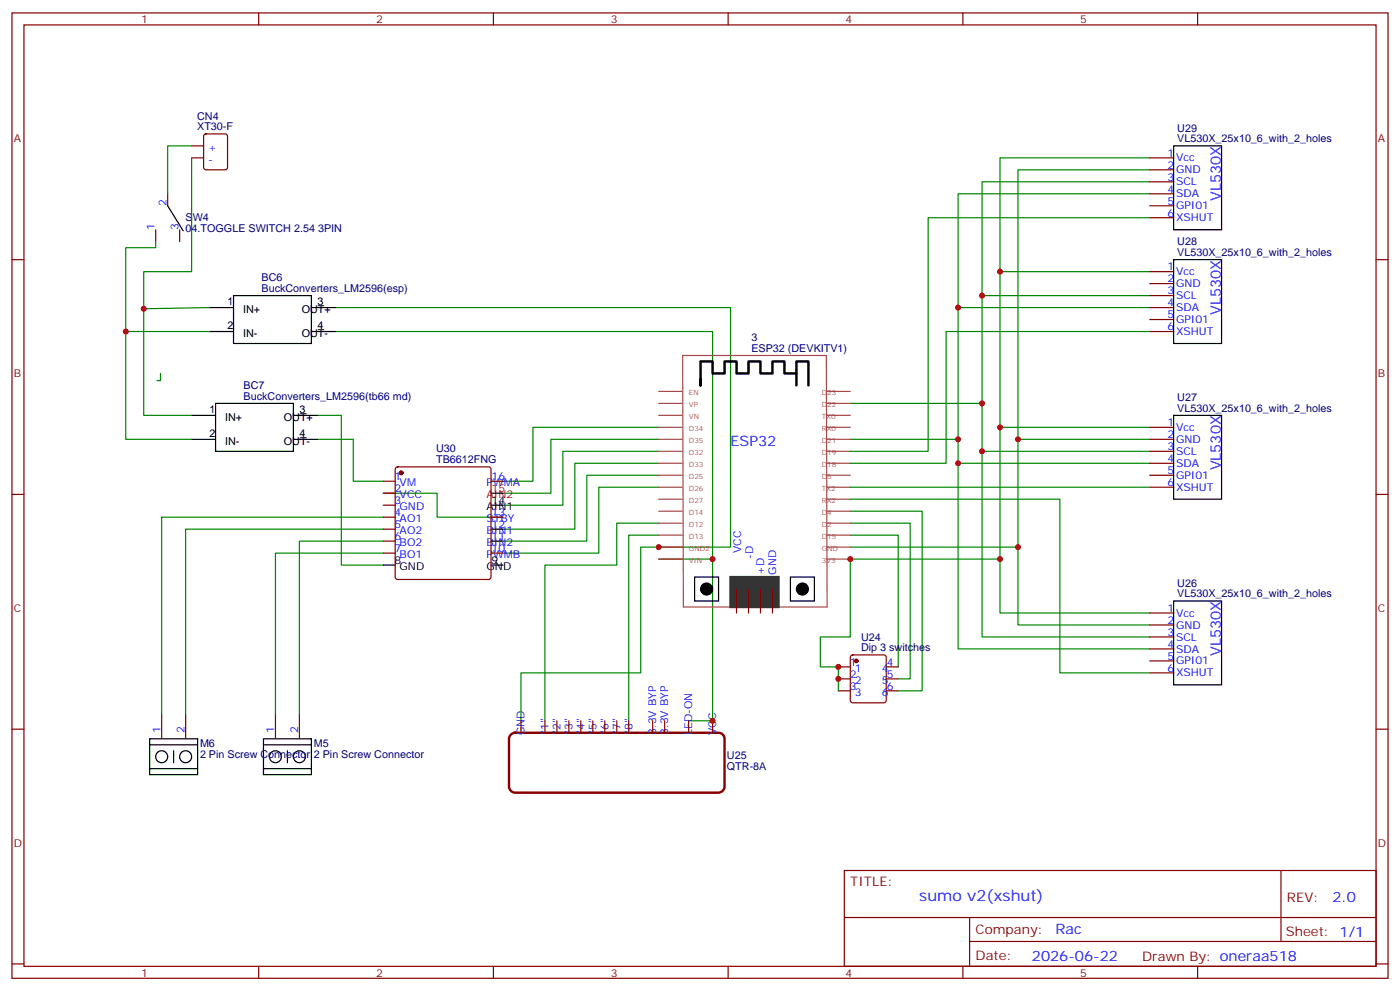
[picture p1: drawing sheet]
<svg xmlns="http://www.w3.org/2000/svg" width="412mm" height="292mm" viewBox="0 0 412 292" stroke-linecap="round" stroke-linejoin="round" font-family="sans-serif">
<g fill="none" stroke="#870000" stroke-width=".35">
<path d="M3.5 3.8h405.4v284.3h-405.4zM7.1 7.3h398.2v277.3h-398.2zM76.2 3.8v3.5M145.3 3.8v3.5M214.5 3.8v3.5M283.6 3.8v3.5M352.8 3.8v3.5M60.2 39.6l.5-.2h5.6l.7 .5v9.4l-.4 .7h-5.9l-.7-.4v-9.5zM49.4 57.1v3.5M56.4 43h3.6M56.4 46.5h3.6M338.7 46.5h7"/>
<path d="M338.7 50h7M338.7 53.6h7M338.7 57.1h7M3.5 76.5h3.6M45.9 67.7v3.5M52.9 67.7v3.5M338.7 60.6h7M338.7 64.1h7M405.3 76.5h3.6M338.7 80h7M338.7 83.5h7M338.7 87.1h7"/>
<path d="M338.7 90.6h7M338.7 94.1h7M338.7 97.6h7M116.7 137.7l.4-.2h26.8l.5 .2 .2 .5v31.8l-.2 .5-.5 .2h-26.8l-.5-.3-.2-.4v-31.8zM338.7 125.9h7M338.7 129.4h7M338.7 132.9h7M338.7 136.5h7M338.7 140h7M3.5 145.6h3.6M112.9 141.7h3.5M112.9 152.3h3.5"/>
<path d="M112.9 159.4h3.5M112.9 155.9h3.5M112.9 148.8h3.5M112.9 145.3h3.5M144.6 141.7h3.6M144.6 152.3h3.6M338.7 143.5h7M405.3 145.6h3.6M112.9 162.9h3.5M144.6 162.9h3.6M217 173.5v7.1M220.5 173.5v7.1"/>
<path d="M224 173.5v7.1M227.5 173.5v7.1M246.9 196.4h3.6M246.9 200h3.6M250.7 193.1l.5-.2h9.1l.5 .2 .3 .5v12.7l-.3 .5-.5 .2h-9.1l-.5-.2-.2-.5v-12.7zM261.1 196.4h3.5M261.1 200h3.5M338.7 180.6h7M338.7 184.1h7M338.7 187.6h7M338.7 191.1h7M338.7 194.7h7"/>
<path d="M338.7 198.2h7M3.5 214.8h3.6M47.6 210.5v7.1M54.7 210.5v7.1M81.1 210.5v7.1M88.2 210.5v7.1M153.5 212.3v3.5M160.5 212.3v3.5M164 212.3v3.5M167.6 212.3v3.5M171.1 212.3v3.5M174.6 212.3v3.5"/>
<path d="M178.2 212.3v3.5M181.7 212.3v3.5M185.2 212.3v3.5M192.3 212.3v3.5M195.8 212.3v3.5M202.8 212.3v3.5M209.9 212.3v3.5M246.9 203.5h3.6M261.1 203.5h3.5M405.3 214.8h3.6M248.7 256.4h156.6v28.2h-156.6zM377.3 256.4v20.9"/>
<path d="M248.7 270.2h156.5M285.6 277.3h119.6M285.6 270.2v14.2M3.5 283.9h3.6M76.2 284.6v3.5M145.3 284.6v3.5M214.5 284.6v3.5M283.6 284.6v3.5M352.8 284.6v3.5M405.3 283.9h3.6"/>
</g>
<g fill="none" stroke="#008700" stroke-width=".35">
<path d="M56.4 43h-7v14.1M56.4 46.5v33.5h-14.1v42.3h14.1M338.7 50h-38.8v134.1h38.8M338.7 46.5h-44.1v134.1h44.1M338.7 57.1h-56.5v134h56.5M338.7 53.6h-49.4v134h49.4M45.9 71.2v1.8h-8.9v56.4h19.4M338.7 64.1h-65.3v68.8h-22.9M37 97.6h24.7M61.7 90.6l-19.4 .3M98.8 90.6h116.4v70.5h-26.5v37.1h-35.2v14.1M98.8 97.6h111.1v67.1h-15.9"/>
<path d="M282.2 90.6h56.5M289.3 87.1h49.4M294.6 80h44.1M338.7 97.6h-60v38.9h-28.2M47.3 110v2.1h-1.1M250.5 118.8h38.8M93.5 122.3h7v44.1h12.4M93.5 129.4h10.6v12.3h8.8M194 140h-21.1v19.4h-24.7M194 136.5h-24.7v19.4h-21.1M194 132.9h-28.2v15.9h-17.6M194 129.4h-31.7v15.9h-14.1"/>
<path d="M194 125.9h-37v15.8h-8.8M250.5 129.4h31.7M282.2 136.5h56.5M289.3 132.9h49.4M294.6 125.9h44.1M299.9 129.4h38.8M112.9 155.9h-58.2v54.6M112.9 152.3h-65.3v58.2M112.9 159.4h-24.7v51.1M112.9 145.3h15.9v7h19.4M194 157.6h-8.8v54.7M194 154.1h-12.3v12.3h-21.2v45.9"/>
<path d="M194 143.5h-17.6v19.4h-28.2M250.5 150.6h21.1v52.9h-7M250.5 154.1h17.6v45.9h-3.5M250.5 157.6h14.1v38.8M250.5 147h61.7v51.2h26.5M250.5 143.5h88.2M112.9 162.9h-31.8v47.6M209.9 164.7v47.6h-7.1M250.5 161.1h49.4M294.6 164.7h-44.1v22.9h-8.8v8.8h5.2v7.1"/>
</g>
<g fill="#870000" stroke="#870000" stroke-width=".35">
<circle cx="252.2" cy="194.7" r=".53"/>
<circle cx="118.2" cy="139.3" r=".53"/>
</g>
<g fill="none" stroke="#000" stroke-width=".35">
<path d="M345.7 43h14.1v24.7h-14.1zM49.4 60.6l4.6 7.4M345.7 76.5h14.1v24.7h-14.1zM61.7 90.6h7.1M61.7 97.6h7.1M68.8 87.1h22.9v14.1h-22.9zM91.7 90.6h7.1M91.7 97.6h7.1M63.5 118.8h22.9v14.1h-22.9zM56.4 122.3h7.1M56.4 129.4h7.1M86.4 122.3h7.1"/>
<path d="M86.4 129.4h7.1M345.7 122.3h14.1v24.7h-14.1zM144.6 145.3h3.6M144.6 148.8h3.6M144.6 155.9h3.6M144.6 159.4h3.6M112.9 166.4h3.5M144.6 166.4h3.6M204.6 170h7.1v7h-7.1zM232.8 170h7.1v7h-7.1zM345.7 177h14.1v24.7h-14.1zM44.1 217.6h14.1v10.6h-14.1z"/>
<path d="M44.1 219.4h14.1M77.6 217.6h14.1v10.6h-14.1zM77.6 219.4h14.1M44.1 226.4h14.1M51.2 221.1v3.5M77.6 226.4h14.1M84.7 221.1v3.5"/>
<circle cx="47.6" cy="222.9" r="1.76"/>
<circle cx="54.7" cy="222.9" r="1.76"/>
<circle cx="81.1" cy="222.9" r="1.76"/>
<circle cx="88.2" cy="222.9" r="1.76"/>
</g>
<path d="M150.5 216.3l1.2-.5h60a1.76 1.76 0 0 1 1.7 1.8v14.1a1.89 1.89 0 0 1-1.7 1.8h-60a1.89 1.89 0 0 1-1.8-1.8v-14.1z" fill="none" stroke="#870000" stroke-width=".71"/>
<g fill="none" stroke="#a64a4a" stroke-width=".35">
<path d="M194 118.8h7M194 115.3h7M201.1 104.7h42.3l.2 74.1h-42.3zM243.5 118.8h7M243.5 115.3h7M194 140h7M194 136.5h7M194 132.9h7M194 129.4h7M194 125.9h7M194 122.3h7M243.5 140h7"/>
<path d="M243.5 136.5h7M243.5 132.9h7M243.5 129.4h7M243.5 125.9h7M243.5 122.3h7M194 157.6h7M194 154.1h7M194 150.6h7M194 147h7M194 143.5h7M243.5 157.6h7M243.5 154.1h7"/>
<path d="M243.5 150.6h7M243.5 147h7M243.5 143.5h7M194 164.7h7M194 161.1h7M243.5 164.7h7M243.5 161.1h7"/>
</g>
<path d="M215.2 170h14.1v8.8h-14.1z" fill="#333" stroke="#333" stroke-width=".71"/>
<g fill="#000" stroke="#000" stroke-width=".35">
<circle cx="208.1" cy="173.5" r="1.76"/>
<circle cx="236.4" cy="173.5" r="1.76"/>
</g>
<path d="M206.4 111.8v1.7v-7h3.5v3.5h3.5v-3.5h3.6v3.5h3.5v-3.5h3.5v3.5h3.5v-3.5h3.6v3.5h3.5v-3.5h3.5v7M234.6 110v3.5" fill="none" stroke="#000" stroke-width=".71"/>
<g fill="#c00">
<circle cx="246.9" cy="200" r=".88"/>
<circle cx="246.9" cy="196.4" r=".88"/>
<circle cx="250.5" cy="164.7" r=".88"/>
<circle cx="194" cy="161.1" r=".88"/>
<circle cx="209.9" cy="212.3" r=".88"/>
<circle cx="209.9" cy="164.7" r=".88"/>
<circle cx="294.6" cy="164.7" r=".88"/>
<circle cx="294.6" cy="125.9" r=".88"/>
<circle cx="294.6" cy="80" r=".88"/>
<circle cx="42.3" cy="90.9" r=".88"/>
<circle cx="37" cy="97.6" r=".88"/>
<circle cx="282.2" cy="129.4" r=".88"/>
<circle cx="289.3" cy="118.8" r=".88"/>
<circle cx="282.2" cy="90.6" r=".88"/>
<circle cx="282.2" cy="136.5" r=".88"/>
<circle cx="289.3" cy="87.1" r=".88"/>
<circle cx="289.3" cy="132.9" r=".88"/>
<circle cx="299.9" cy="161.1" r=".88"/>
<circle cx="299.9" cy="129.4" r=".88"/>
</g>
<text font-size="4.6" fill="#00f" x="270.8" y="265.4">sumo v2(xshut)</text>
<g font-size="4.2" fill="#00f">
<text x="359.7" y="59.2" transform="rotate(-90 359.7 59.2)">VL530X</text>
<text x="359.7" y="92.7" transform="rotate(-90 359.7 92.7)">VL530X</text>
<text x="215.2" y="131.3">ESP32</text>
<text x="359.7" y="138.6" transform="rotate(-90 359.7 138.6)">VL530X</text>
<text x="359.7" y="193.2" transform="rotate(-90 359.7 193.2)">VL530X</text>
<text x="392.5" y="265.7">2.0</text>
<text x="310.9" y="275.2">Rac</text>
<text x="304" y="283">2026-06-22</text>
</g>
<g font-size="3.9" fill="#800">
<text x="250.5" y="261">TITLE:</text>
<text x="379.1" y="265.7">REV:</text>
<text x="287.4" y="275.2">Company:</text>
<text x="378.7" y="275.8">Sheet: 1/1</text>
<text x="287.4" y="282.9">Date:</text>
<text x="336.4" y="282.9">Drawn By: oneraa518</text>
</g>
<g font-size="3.2" fill="#800">
<text x="41.6" y="6.8">1</text>
<text x="110.8" y="6.8">2</text>
<text x="179.9" y="6.8">3</text>
<text x="249.1" y="6.8">4</text>
<text x="318.2" y="6.8">5</text>
<text x="4.1" y="41.9">A</text>
<text x="405.9" y="41.9">A</text>
<text x="4.1" y="111.1">B</text>
<text x="405.9" y="111.1">B</text>
<text x="4.1" y="180.2">C</text>
<text x="405.9" y="180.2">C</text>
<text x="4.1" y="249.3">D</text>
<text x="405.9" y="249.3">D</text>
<text x="41.6" y="287.6">1</text>
<text x="110.8" y="287.6">2</text>
<text x="179.9" y="287.6">3</text>
<text x="249.1" y="287.6">4</text>
<text x="318.2" y="287.6">5</text>
</g>
<g font-size="3.2" fill="#000080">
<text x="58.1" y="35.2">CN4</text>
<text x="58.1" y="38.4">XT30-F</text>
<text x="346.8" y="41.9">VL530X_25x10_6_with_2_holes</text>
<text x="346.8" y="38.7">U29</text>
<text x="54.7" y="65.2">SW4</text>
<text x="54.7" y="68.4">04.TOGGLE SWITCH 2.54 3PIN</text>
<text x="346.8" y="75.4">VL530X_25x10_6_with_2_holes</text>
<text x="346.8" y="72.2">U28</text>
<text x="77.1" y="82.9">BC6</text>
<text x="77.1" y="86">BuckConverters_LM2596(esp)</text>
<text x="221.3" y="100.5">3</text>
<text x="221.3" y="103.6">ESP32 (DEVKITV1)</text>
<text x="71.8" y="117.8">BuckConverters_LM2596(tb66 md)</text>
<text x="71.8" y="114.6">BC7</text>
<text x="346.8" y="118.1">U27</text>
<text x="346.8" y="121.3">VL530X_25x10_6_with_2_holes</text>
<text x="128.5" y="136.5">TB6612FNG</text>
<text x="128.5" y="133.2">U30</text>
<text x="346.8" y="172.8">U26</text>
<text x="346.8" y="176">VL530X_25x10_6_with_2_holes</text>
<text x="253.7" y="191.8">Dip 3 switches</text>
<text x="253.7" y="188.7">U24</text>
<text x="58.9" y="220.1">M6</text>
<text x="92.4" y="220.1">M5</text>
<text x="58.9" y="223.2">2 Pin Screw Connector</text>
<text x="92.4" y="223.2">2 Pin Screw Connector</text>
<text x="214.1" y="226.9">QTR-8A</text>
<text x="214.1" y="223.7">U25</text>
</g>
<g font-size="3.2" fill="#00f">
<text x="61.3" y="44.4">+</text>
<text x="61.3" y="47.9">-</text>
<text x="344" y="46.1">1</text>
<text x="346.4" y="47.6">Vcc</text>
<text x="344" y="49.7">2</text>
<text x="344" y="53.2">3</text>
<text x="346.4" y="51.1">GND</text>
<text x="344" y="56.7">4</text>
<text x="346.4" y="54.6">SCL</text>
<text x="346.4" y="58.1">SDA</text>
<text x="49" y="60.6" transform="rotate(-90 49 60.6)">2</text>
<text x="344" y="60.3">5</text>
<text x="344" y="63.8">6</text>
<text x="346.4" y="61.7">GPI01</text>
<text x="346.4" y="65.2">XSHUT</text>
<text x="45.5" y="67.7" transform="rotate(-90 45.5 67.7)">1</text>
<text x="52.6" y="67.7" transform="rotate(-90 52.6 67.7)">3</text>
<text x="344" y="79.7">1</text>
<text x="344" y="83.2">2</text>
<text x="346.4" y="81.1">Vcc</text>
<text x="344" y="86.7">3</text>
<text x="346.4" y="84.6">GND</text>
<text x="346.4" y="88.1">SCL</text>
<text x="344" y="90.2">4</text>
<text x="344" y="93.8">5</text>
<text x="346.4" y="91.7">SDA</text>
<text x="346.4" y="95.2">GPI01</text>
<text x="344" y="97.3">6</text>
<text x="346.4" y="98.7">XSHUT</text>
<text x="344" y="125.5">1</text>
<text x="344" y="129">2</text>
<text x="346.4" y="126.9">Vcc</text>
<text x="346.4" y="130.5">GND</text>
<text x="344" y="132.6">3</text>
<text x="344" y="136.1">4</text>
<text x="346.4" y="134">SCL</text>
<text x="346.4" y="137.5">SDA</text>
<text x="116.2" y="141.4">1</text>
<text x="117.7" y="143.2">VM</text>
<text x="143.3" y="143.2">PWMA</text>
<text x="144.8" y="141.4">16</text>
<text x="344" y="139.6">5</text>
<text x="344" y="143.2">6</text>
<text x="346.4" y="141">GPI01</text>
<text x="116.2" y="148.4">3</text>
<text x="116.2" y="144.9">2</text>
<text x="117.7" y="146.7">VCC</text>
<text x="346.4" y="144.6">XSHUT</text>
<text x="116.2" y="155.5">5</text>
<text x="116.2" y="152">4</text>
<text x="117.7" y="153.7">AO1</text>
<text x="117.7" y="150.2">GND</text>
<text x="143.3" y="153.7">STBY</text>
<text x="144.8" y="152">13</text>
<text x="144.8" y="155.5">12</text>
<text x="116.2" y="159">6</text>
<text x="117.7" y="160.8">BO2</text>
<text x="117.7" y="157.3">AO2</text>
<text x="143.3" y="157.3">BIN1</text>
<text x="143.3" y="160.8">BIN2</text>
<text x="144.8" y="159">11</text>
<text x="116.2" y="162.6">7</text>
<text x="117.7" y="164.3">BO1</text>
<text x="143.3" y="164.3">PWMB</text>
<text x="144.8" y="162.6">10</text>
<text x="218.4" y="162.9" transform="rotate(-90 218.4 162.9)">VCC</text>
<text x="221.9" y="164.7" transform="rotate(-90 221.9 164.7)">-D</text>
<text x="225.1" y="169.3" transform="rotate(-90 225.1 169.3)">+D</text>
<text x="228.6" y="169.3" transform="rotate(-90 228.6 169.3)">GND</text>
<text x="344" y="180.2">1</text>
<text x="344" y="183.7">2</text>
<text x="346.4" y="181.6">Vcc</text>
<text x="346.4" y="185.1">GND</text>
<text x="344" y="187.3">3</text>
<text x="344" y="190.8">4</text>
<text x="346.4" y="188.7">SCL</text>
<text x="250.3" y="196.1">1</text>
<text x="251.8" y="197.8">1</text>
<text x="259.8" y="197.8">4</text>
<text x="261.2" y="196.1">4</text>
<text x="344" y="194.3">5</text>
<text x="344" y="197.8">6</text>
<text x="346.4" y="192.2">SDA</text>
<text x="346.4" y="195.7">GPI01</text>
<text x="250.3" y="199.6">2</text>
<text x="250.3" y="203.1">3</text>
<text x="251.8" y="201.4">2</text>
<text x="259.8" y="201.4">5</text>
<text x="261.2" y="203.1">6</text>
<text x="261.2" y="199.6">5</text>
<text x="346.4" y="199.2">XSHUT</text>
<text x="251.8" y="204.9">3</text>
<text x="259.8" y="204.9">6</text>
<text x="47.3" y="215.8" transform="rotate(-90 47.3 215.8)">1</text>
<text x="54.3" y="215.8" transform="rotate(-90 54.3 215.8)">2</text>
<text x="80.8" y="215.8" transform="rotate(-90 80.8 215.8)">1</text>
<text x="87.8" y="215.8" transform="rotate(-90 87.8 215.8)">2</text>
<text x="154.5" y="216.5" transform="rotate(-90 154.5 216.5)">GND</text>
<text x="161.6" y="216.5" transform="rotate(-90 161.6 216.5)">&quot;1&quot;</text>
<text x="165.1" y="216.5" transform="rotate(-90 165.1 216.5)">&quot;2&quot;</text>
<text x="168.6" y="216.5" transform="rotate(-90 168.6 216.5)">&quot;3&quot;</text>
<text x="172.2" y="216.5" transform="rotate(-90 172.2 216.5)">&quot;4&quot;</text>
<text x="175.7" y="216.5" transform="rotate(-90 175.7 216.5)">&quot;5&quot;</text>
<text x="179.2" y="216.5" transform="rotate(-90 179.2 216.5)">&quot;6&quot;</text>
<text x="182.7" y="216.5" transform="rotate(-90 182.7 216.5)">&quot;7&quot;</text>
<text x="186.3" y="216.5" transform="rotate(-90 186.3 216.5)">&quot;8&quot;</text>
<text x="193.3" y="216.5" transform="rotate(-90 193.3 216.5)">3.3V BYP</text>
<text x="196.8" y="216.5" transform="rotate(-90 196.8 216.5)">3.3V BYP</text>
<text x="203.9" y="216.5" transform="rotate(-90 203.9 216.5)">LED-ON</text>
<text x="211" y="216.5" transform="rotate(-90 211 216.5)">VCC</text>
</g>
<g font-size="3.2">
<text x="67" y="89.9">1</text>
<text x="93.5" y="89.9">3</text>
<text x="71.6" y="92.2">IN+</text>
<text x="88.9" y="92.2">OUT+</text>
<text x="67" y="96.9">2</text>
<text x="71.6" y="99.2">IN-</text>
<text x="88.9" y="99.2">OUT-</text>
<text x="93.5" y="96.9">4</text>
<text x="61.7" y="121.6">1</text>
<text x="66.3" y="123.9">IN+</text>
<text x="83.6" y="123.9">OUT+</text>
<text x="88.2" y="121.6">3</text>
<text x="61.7" y="128.7">2</text>
<text x="66.3" y="131">IN-</text>
<text x="83.6" y="131">OUT-</text>
<text x="88.2" y="128.7">4</text>
<text x="144.8" y="148.4">14</text>
<text x="143.3" y="150.2">AIN1</text>
<text x="116.2" y="166.1">8</text>
<text x="117.7" y="167.9">GND</text>
<text x="143.3" y="167.9">GND</text>
<text x="144.8" y="166.1">9</text>
</g>
<g font-size="3.2" fill="#f00">
<text x="143.3" y="146.7">AIN2</text>
<text x="144.8" y="144.9">15</text>
</g>
<g font-size="2.1" fill="#a54b4b">
<text x="202.9" y="119.9">VP</text>
<text x="202.9" y="116.3">EN</text>
<text x="242" y="119.9">D22</text>
<text x="242" y="116.3">D23</text>
<text x="202.9" y="123.4">VN</text>
<text x="242" y="123.4">TX0</text>
<text x="202.9" y="130.4">D35</text>
<text x="202.9" y="126.9">D34</text>
<text x="242" y="130.4">D21</text>
<text x="242" y="126.9">RX0</text>
<text x="202.9" y="137.5">D33</text>
<text x="202.9" y="134">D32</text>
<text x="242" y="137.5">D18</text>
<text x="242" y="134">D19</text>
<text x="202.9" y="141">D25</text>
<text x="242" y="141">D5</text>
<text x="202.9" y="148.1">D27</text>
<text x="202.9" y="144.6">D26</text>
<text x="242" y="148.1">RX2</text>
<text x="242" y="144.6">TX2</text>
<text x="202.9" y="155.1">D12</text>
<text x="202.9" y="151.6">D14</text>
<text x="242" y="155.1">D2</text>
<text x="242" y="151.6">D4</text>
<text x="202.9" y="158.7">D13</text>
<text x="242" y="158.7">D15</text>
<text x="202.9" y="165.7">VIN</text>
<text x="202.9" y="162.2">GND2</text>
<text x="242" y="165.7">3V3</text>
<text x="242" y="162.2">GND</text>
</g>
</svg>
